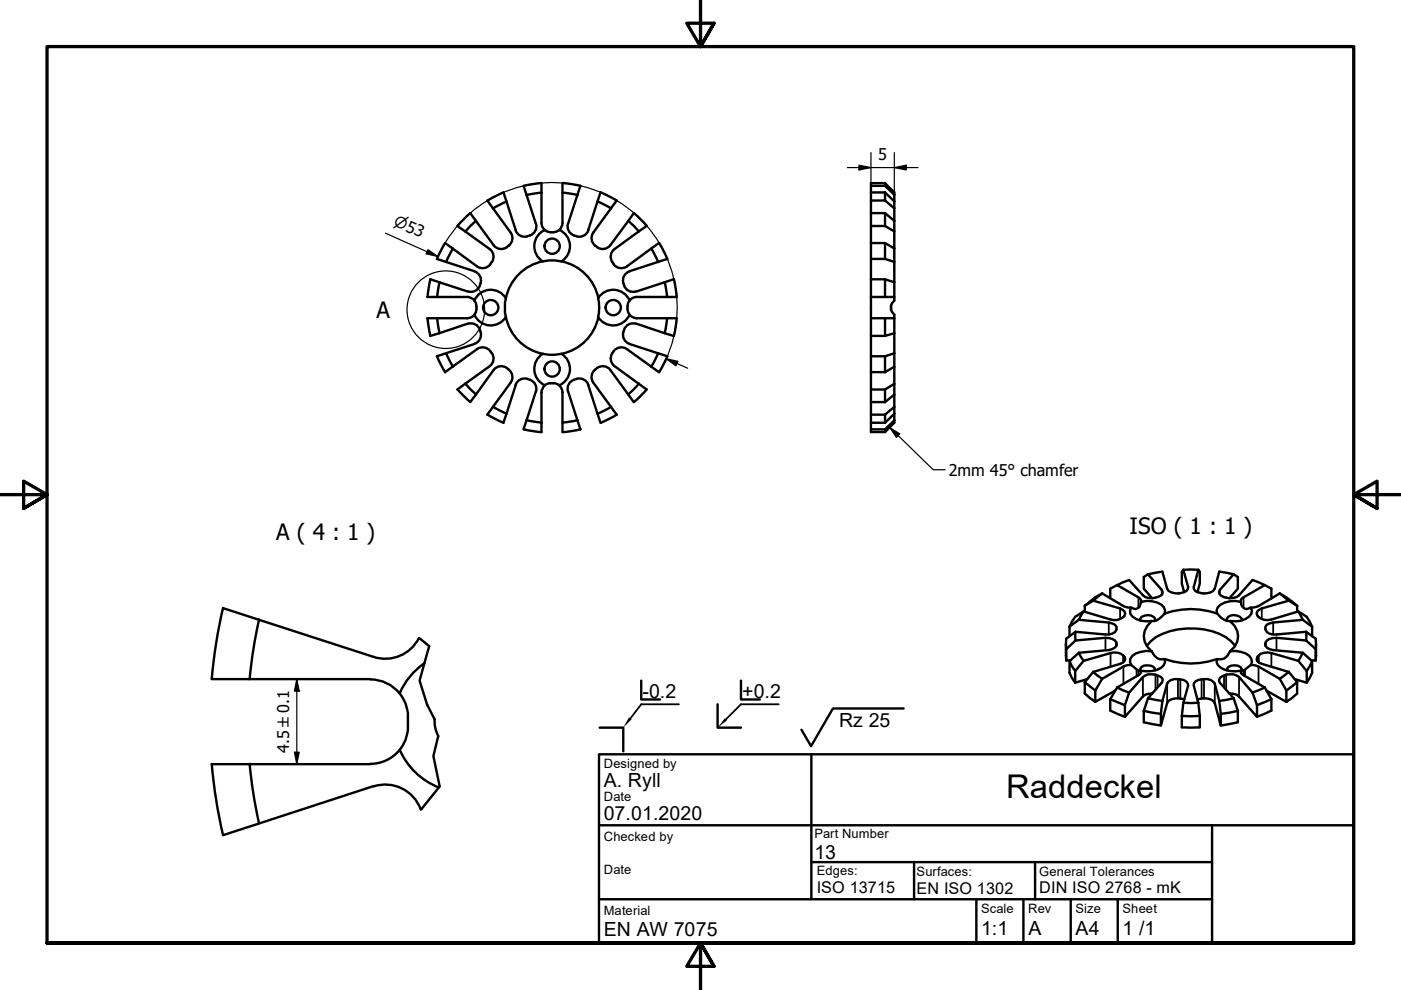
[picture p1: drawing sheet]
<svg xmlns="http://www.w3.org/2000/svg" width="297mm" height="210mm" viewBox="0 0 297 210" stroke-linecap="round" stroke-linejoin="round" font-family="sans-serif">
<!-- layer: Sichtbar (ISO) -->
<g fill="none" stroke="#000" stroke-width=".51">
<path d="M111 39.4l2.6 8M114.8 38.8v8.4l.1 .8 .7 .8M114.8 38.8l-3.8 .6M119.3 38.8v8.4l-.3 1.1-.5 .5M119.3 38.8l3.8 .6-2.6 8M187.6 39.4h-2.9v1.4M187.6 38.8l2 2v14.7M187.6 38.8h-2.9v.6M187.6 39.4l2 1.9M187.6 38.8v.6M91.2 59.2l-.6 3.8h8.5M91.2 59.2l8 2.6"/>
<path d="M93.2 59.8l-.5 3.2M94.6 55.5l-2-.6 1.8-3.4 6.8 5a2.01 2.01 0 0 0 3-.9M94.6 55.5l6 2M96 52.7l-1.4 2.8M97 47.9l1.6 1.2M98.6 49.1l5.2 3.7a2 2 0 0 1 .5 2.8M100.6 57.5a2 2 0 0 1 1.3 2.6M100.9 46.8l-2.2 2.3M103.3 42.5l5 6.8a2.3 2.3 0 0 1-.5 2.8 2.3 2.3 0 0 1-2.8 .3l-5.3-7.2-2.7 2.7M103.4 42.5l3.4-1.7 .6 1.9M107.4 42.7l1.9 6.1M107.4 42.7l-2.8 1.5"/>
<path d="M109.3 48.8a2.08 2.08 0 0 0 3 1.1M113.6 47.4a2 2 0 0 1-1.3 2.5M114.8 40.8l-3.1 .5M115.5 48.8l.6 .3 .7 .1 1.2-.1 .6-.3M115.6 48.7a3.8 3.8 0 0 0-.5 6.7M118.6 48.7a3.8 3.8 0 0 1 .4 6.7M119 55.4a10 10 0 0 0-11.7 7.8 3.8 3.8 0 0 0-6.7 .5M119 55.4a10 10 0 0 1 7.9 7.9M119.3 40.8l3.2 .5M120.4 47.4a2 2 0 0 0 1.3 2.5M126.7 42.7l2.9 1.5M127.3 40.8l-2.6 8a2.08 2.08 0 0 1-3 1.1"/>
<path d="M127.4 40.8l3.3 1.7-4.9 6.8a2.3 2.3 0 0 0 .4 2.8 2.3 2.3 0 0 0 2.8 .3l5.4-7.2M133.2 46.8l2.3 2.3M133.5 57.5a2 2 0 0 0-1.3 2.6M134.4 45.2l2.7 2.7M137.1 47.9l-6.8 4.9a2.32 2.32 0 0 0-.4 2.8 2.32 2.32 0 0 0 2.5 1.1l5.7-4M138.1 52.7l1.5 2.8M139.7 51.5l-1.6 1.2M139.8 51.5l1.7 3.4-8 2.6M140.9 59.8l.5 3.2M142.8 59.2l-7.9 2.6M142.9 59.2l.6 3.8M184.7 59.2v8.3h4.9"/>
<path d="M184.7 40.8v1.7M184.7 45.2v2.7M184.7 51.5v3.4M184.7 59.2h2.9M184.7 51.5h2.9M184.7 45.2h2.9M184.7 40.8h2.9M187.6 54.9h-2.9v4.3M187.6 47.9h-2.9v3.6M187.6 42.5h-2.9v2.7M187.6 59.2l2 .7M187.6 54.9l2 .6"/>
<path d="M187.6 51.5l2 1.2M187.6 47.9l2 1.2M187.6 45.2l2 1.6M187.6 42.5l2 1.7M187.6 40.8l2 1.9M187.6 40.8v1.7M187.6 45.2v2.7M187.6 51.5v3.4M187.6 59.2v3.8M189.6 59.9v3.8a1.92 1.92 0 0 0 0 3v3.9M189.6 55.5v4.4M92.7 67.5l.5 3.1"/>
<path d="M94.6 74.9l1.4 2.8M99 63l1.1 .2 .5 .5M99.1 67.5h-8.5l.6 3.7M99.2 68.6l-8 2.6M99.2 68.6a2 2 0 0 1 2.6 1.3M100.6 66.7a3.8 3.8 0 0 0 6.7 .5M100.6 63.7l.3 .5 .1 .8-.1 1.2-.3 .5M100.6 72.9l-6 2M100.6 66.7l-.9 .6-.7 .2M101.7 69.9l.2 .5M101.8 60.5a2 2 0 0 1-2.6 1.3M101.9 70.4a2 2 0 0 1-1.3 2.5"/>
<path d="M101.9 60l-.2 .5M104.2 74.8a2.05 2.05 0 0 0-3-.8l-6.8 4.9-1.8-3.4 2-.6M104.3 74.8a2 2 0 0 1-.5 2.8l-5.2 3.8M107.3 63.3l-.2 .9v2.1l.2 .9M107.3 67.2a10 10 0 0 0 7.8 7.8 3.8 3.8 0 0 0 .5 6.7l-.7 .8-.1 .8M115.1 75l1.4 .2 2.5-.2M126.8 63.2a3.8 3.8 0 0 1 6.7 .5M126.8 63.3l.3 1.9-.3 2a3.8 3.8 0 0 0 6.7-.5M126.9 67.2a10 10 0 0 1-7.9 7.8 3.8 3.8 0 0 1-.4 6.7M132.1 60l.2 .5M132.2 70.4a2 2 0 0 0 1.3 2.5M132.3 60.5a2 2 0 0 0 2.5 1.3"/>
<path d="M132.3 69.9l-.2 .5M133.5 66.7l.5 .5 1 .3M133.5 63.7l-.3 .5-.2 .8 .2 1.2 .3 .5M133.5 72.9l8 2.6-1.7 3.4M134.8 68.6a2 2 0 0 0-2.5 1.3M134.9 68.6l7.9 2.6M135 67.5h8.4M135 63h8.4M135 63l-.7 .1-.8 .6M139.5 74.9l-1.4 2.8M139.7 78.9l-6.8-4.9a2.24 2.24 0 0 0-2.9 .6 2.24 2.24 0 0 0 .3 3l6.8 5M141.4 67.5l-.5 3.1"/>
<path d="M143.5 67.5l-.6 3.7M184.7 78.9v3.7h2.9M184.7 71.2v4.3h2.9M184.7 63h4.9M184.7 67.5v3.7M184.7 75.5v3.4M184.7 78.9h2.9M184.7 71.2h2.9M187.6 67.5v3.7M187.6 75.5v3.4M188.9 64.7v1M189.6 70.6v4.3"/>
<path d="M189.6 74.9v14.7l-2 2M189.6 77.8l-2 1.1M189.6 74.9l-2 .6M189.6 70.6l-2 .6M97 82.6l2.7 2.7M98.6 81.4l-1.6 1.2M98.7 81.4l2.2 2.2M100.9 83.7l3.7-5.2a2.26 2.26 0 0 1 3.1-.3 2.26 2.26 0 0 1 .6 2.9l-5 6.8M100.9 83.7l-1.2 1.6M104.5 86.3l2.9 1.4M107.4 87.7l-.6 1.9-3.4-1.7M109.3 81.6l-1.9 6.1"/>
<path d="M111 91l3.8 .6M111.7 89.1l3.1 .5M112.3 80.5a2.1 2.1 0 0 0-3 1.1M112.3 80.5a2 2 0 0 1 1.3 2.5M113.6 83l-2.6 8M114.8 83.2v8.4M115.5 81.6a3.2 3.2 0 0 1 3.1 0M118.5 81.7l.6 .8 .2 .8M119.3 83.2v8.4M120.5 83l1.9 6.1M121.7 80.5a2 2 0 0 0-1.3 2.5M121.7 80.5a2.1 2.1 0 0 1 3 1.1l2.6 8"/>
<path d="M122.4 89.1l.7 1.9M122.5 89.1l-3.2 .5M123.1 91l-3.8 .6M129.6 86.3l-2.9 1.4M133.2 83.7l-3.8-5.2a2.26 2.26 0 0 0-3-.3 2.26 2.26 0 0 0-.6 2.9l4.9 6.8-3.3 1.7M133.2 83.7l1.2 1.6M135.5 81.4l-2.3 2.2M137.1 82.6l-2.7 2.7M184.7 89.6v1.4h2.9M184.7 85.3v2.6h2.9M184.7 82.6v2.7M184.7 87.9v1.7"/>
<path d="M184.7 91v.6h2.9M184.7 89.6h2.9M184.7 85.3h2.9M187.6 82.6v2.7M187.6 87.9v1.7M187.6 91v.6M189.6 89.1l-2 1.9M189.6 87.7l-2 1.9M189.6 86.3l-2 1.6M189.6 83.7l-2 1.6M189.6 81.4l-2 1.2M47.3 128.9l-1.5 7.5-.9 7.6"/>
<path d="M47.3 128.9l31.9 10.4a8 8 0 0 0 9.6-4M54.9 131.4l-1.3 6.8-.7 5.8M226 136.6l.1 3.5M226.1 137.6v2.5l.9-.1M226.8 132.9v2M228 135.8l6.4-.6a2.45 2.45 0 0 1 2.3 1v.7l-.9 .7-.7 .2-6.4 .6M228 134v1.8M228 134l-1.9 1.4v2.2M228 135.8l-1.9 1.8M228.7 131.4l6.4 .6 1.2 .4a1.08 1.08 0 0 1 .1 1.6l-1.3 .5h-.7l-6.4-.5M228.7 138.4l1 1.7M228.7 138.4l-1.9 1.8"/>
<path d="M228.7 131.4l-1.9 1.5M229.7 129.6l-1 1.8M229.7 129.6l-1.7 1.2-1.2 2.1M230 128.4v1.4M231.8 127.4l5.7 1.6 .9 .7a1.11 1.11 0 0 1-.8 1.5l-.6 .2h-1.5l-5.8-1.8M231.8 127.4l-1.8 1M233.7 125.8l4.5 2.7 1 .3h.6M233.7 125.8l-1.9 1.6M233.7 125.8l-1.5 .9-2.2 1.7M236.9 124.1l4.5 2.6 .5 .5v.4M236.9 124.1l-1.5 .7v2M239.8 128.8a1.29 1.29 0 0 0 1.5 .1 1.29 1.29 0 0 0 .6-1.3 5 5 0 0 1 4.9 1.1l.2 .7v.7l-1.2 1.1a1.96 1.96 0 0 1-1.6 .5 4.5 4.5 0 0 1-4.6-1.6v-.7z"/>
<path d="M240.1 139a5.6 5.6 0 0 1 4.1-.9 2.28 2.28 0 0 0 2.8 1.6 1.94 1.94 0 0 1-1.7 2.3 6.9 6.9 0 0 1-4.3 0l-.3-.3a1.6 1.6 0 0 1-.6-2.7zM241.7 131.5v-.3a1.98 1.98 0 0 1 3.2 0l-.1 .5M243.1 136.9a8.1 8.1 0 0 1 4.9-3.1 16 16 0 0 1 11.9 1.3l1.1 .9 .9 .9M243.4 121.8l2.9 3.3 .2 .4a1.45 1.45 0 0 1-1.5 1.2 2.8 2.8 0 0 1-2.7-.5l-2.9-3.2-2.5 1.1M243.4 121.8l-.9 .5v2.5l1.8 2M244.2 131.7a3.9 3.9 0 0 0 0 6.4M247 139.7a16.7 16.7 0 0 0 11.1 0M247 130.1a16.7 16.7 0 0 1 11.1 0M250.9 120.8l1 3.6-.1 .5a2.77 2.77 0 0 1-2.8 .9l-1.3-.5-.2-.5-1.1-3.6-3 .6M250.9 120.8l-.3 .5v2.4l.5 1.9M250.9 120.8h3.2M254.1 120.8l-1 4.1a2.82 2.82 0 0 0 2.9 .9l.7-.2 .5-.3 .4-.5 .9-3.6 3.1 .6"/>
<path d="M254.1 120.8l.3 .5v2.4l-.5 1.9M258.1 139.7a2.19 2.19 0 0 0 2.7-1.6 5.6 5.6 0 0 1 4.1 .9 1.39 1.39 0 0 1-.3 2.4l-.6 .6a6.2 6.2 0 0 1-5.2-.4l-.6-.6-.3-.6zM258.2 128.7a4.8 4.8 0 0 1 4.9-1.1 1.3 1.3 0 0 0 .6 1.3 1.3 1.3 0 0 0 1.5-.1 1.64 1.64 0 0 1-1.1 2.4 6.7 6.7 0 0 1-4.5 .2l-.8-.6-.7-.7-.2-.7zM260.8 131.7a3.9 3.9 0 0 1 0 6.4M261.6 121.8l-3 3.3-.2 .4a1.58 1.58 0 0 0 1.6 1.2 2.98 2.98 0 0 0 2.7-.5l2.9-3.2 2.6 1.1M261.6 121.8l.8 .5v2.5l-1.7 2M263.3 131.5v-.3a1.98 1.98 0 0 0-3.2 0l.1 .5M268.2 124.1l-4.9 2.8-.2 .7M268.2 124.1l1.4 .7v2M271.3 125.8l-4.5 2.7-1.1 .3h-.5M271.3 125.8l1.9 1.6M271.3 125.8l1.4 .9 2.3 1.7"/>
<path d="M273.2 127.4l-5.7 1.6-1 .7a1.47 1.47 0 0 0 1.5 1.7h1.6l5.7-1.8M273.2 127.4l1.8 1M275 128.4v1.4M275.3 129.6l.9 1.8M275.3 129.6l1.8 1.2 1.1 2.1M276.2 131.4l-6.3 .6-1.3 .4a1.15 1.15 0 0 0 .5 1.9l1.5 .2 6.3-.5M276.2 138.4l-.9 1.7M276.2 131.4l2 1.5M276.2 138.4l2 1.8M276.9 135.8l-6.3-.6a2.02 2.02 0 0 0-2.3 1.3 1.43 1.43 0 0 0 1.6 1.3l6.3 .6M276.9 134v1.8M276.9 134l2.1 1.4v2.2"/>
<path d="M276.9 135.8l2.1 1.8M278.2 132.9v2M279 137.6v2.5l-1-.1M279 136.6v3.5M44.9 144h33.6M78.5 144.1a8 8 0 0 1 8 7.9 9.5 9.5 0 0 1-1.7 7M84.7 159a8 8 0 0 1-6.2 3M84.8 159a15 15 0 0 0 8.2 8M90 140.6a15 15 0 0 0-5.2 6.4M92.2 152.4l.1 1.9 .6 1.8M226.8 140.2l1.2 2.1M226.8 140.2v2.5l1.2 2.1"/>
<path d="M228 142.3v2.5l2.5-.8M229.7 140.1l5.8-1.6a2.35 2.35 0 0 1 3.1 1.2l-.2 .4-.9 .7-5.7 1.7M229.7 140.1l-1.7 2.2M230 144.6l2.2 1.8M230 144.6v2.4l2.2 1.8M231.8 142.5l1.9 1.4M231.8 142.5l-1.8 2.1M232.2 146.4v2.4l4.3-2.4M233.7 143.9l-1.5 2.5M235.4 148.2l3.1 1.3M235.4 148.2v2.5l3.1 1.3M236.9 145.8l2.5 1"/>
<path d="M236.9 145.8l-1.5 2.4M239.4 146.8l2.9-3.3a3.3 3.3 0 0 1 4.1 .4l.1 .4-.2 .5-2.9 3.3M239.4 146.8l-.9 2.7M239.8 141h-.6l-1 .3-4.5 2.6M241.9 142.2v.4l-.5 .6-4.5 2.6M242.5 150.7l3.6 .7M242.5 150.7v2.4l3.6 .7M243.4 148.1l3 .5M243.4 148.1l-.9 2.6M244.3 147l-1.5 .3-.5 .4-3.8 4.3v-2.5M244.9 142.1v-.3a2.02 2.02 0 0 0-3.2 0l.1 .5M246.4 148.6l1.1-3.7a2.93 2.93 0 0 1 3.5-.7l.5 .3 .3 .4 .1 .5-1 3.6"/>
<path d="M246.4 148.6l-.3 2.8M250.6 151.8h3.8M250.6 151.8v2.4l1.9 .1 1.9-.1v-2.4M250.9 149h3.2M250.9 149l-.3 2.8M251.1 148.3l-.4-.1a3.8 3.8 0 0 0-3 .4l-.2 .5-1.4 4.7v-2.4M253.9 148.3l.4-.1a2.99 2.99 0 0 1 3.3 .9l1.2 4.7v-2.4M254.1 149l.3 2.8M258.5 148.6l-.9-3.7a2.33 2.33 0 0 0-2.8-.8 1.35 1.35 0 0 0-1.7 1.3l1 3.6M258.5 148.6l.3 2.8M260.2 142.1v-.3a2.02 2.02 0 0 1 3.1 0l-.1 .5M260.7 147l1.5 .3 .5 .4 3.8 4.3v-2.5"/>
<path d="M261.6 148.1l-3.1 .5M261.6 148.1l.8 2.6M262.4 150.7l-3.6 .7M262.4 150.7v2.4l-3.6 .7M263.1 142.2l.2 .7 4.9 2.9M265.2 141h.5l1.1 .3 4.5 2.6M265.6 146.8l-2.9-3.3a3.3 3.3 0 0 0-4.1 .4l-.2 .4 .2 .5 3 3.3M265.6 146.8l.9 2.7M268.2 145.8l-2.6 1M268.2 145.8l1.4 2.4M268.5 146.4l4.2 2.4M269.6 148.2l-3.1 1.3"/>
<path d="M269.6 148.2v2.5l-3.1 1.3M271.3 143.9l1.4 2.5M272.7 146.4v2.4M273.2 142.5l-1.9 1.4M273.2 142.5l1.8 2.1M275 144.6l-2.3 1.8M275 144.6v2.4l-2.3 1.8M275.3 140.1l-5.7-1.6a2.27 2.27 0 0 0-3.2 1.2l.1 .4 .4 .4 6.3 2M275.3 140.1l1.8 2.2M277.1 142.3v2.5l-2.6-.8M278.2 140.2l-1.1 2.1M278.2 140.2v2.5l-1.1 2.1"/>
<path d="M44.9 162h33.6M44.9 162l.9 7.5 1.5 7.5M52.9 162l.9 6.9 1.1 5.7M79.2 166.7a8 8 0 0 1 10 4.9M79.2 166.7l-31.9 10.4"/>
<circle cx="117.1" cy="52.2" r="1.62"/>
<circle cx="104" cy="65.2" r="1.62"/>
<circle cx="117.1" cy="78.2" r="1.62"/>
<circle cx="130" cy="65.2" r="1.62"/>
</g>
<!-- layer: Sichtbar schmal (ISO) -->
<g fill="none" stroke="#000" stroke-width=".38">
<path d="M234.4 135.2v2.7M235.1 132v2.5M235.5 138.5v2.9M236.7 136.2v.8M236.7 136.5v.4M237.5 129v2.3M238.1 139v1.5M238.4 139.2v1M241.4 126.7v2.2M246.3 125.1v1M251.9 124.4v.4M253.1 124.4v.4"/>
<path d="M258.6 125.1v1M263.7 126.7v2.2M266.6 139.2v1M266.9 139v1.5M267.5 129v2.3M268.3 136.5v.4M268.4 136.2v.8M269.6 138.5v2.9M269.9 132v2.5M270.6 135.2v2.7M238.2 141.3v3.7M241 142v1.4"/>
<path d="M241.4 142.1v1.1M242.3 143.5v4.2M245 143v3.3M245.4 143.2v2.6M247.5 144.9v4.2M249.7 144v4.1M250.3 144.1v4M254.8 144.1v4M255.3 144v4.1M257.6 144.9v4.2M259.5 143.2v2.6M260 143v3.3"/>
<path d="M262.7 143.5v4.2M263.7 142.1v1.1M264 142v1.4M266.8 141.3v3.7"/>
</g>
<!-- layer: Bruchlinie (ISO) -->
<path d="M88.9 135.3l2.1 1.7-2 7.3 1.6 5.1 1.5 3.1M92.9 156.1l-1 4.2 1.3 6.4-3.9 4.9" fill="none" stroke="#000" stroke-width=".51"/>
<!-- layer: Schraffur (ISO) -->
<path d="M133.3 152.1l.6 .4-1.8 1.8zM153.7 152.3l.4 .5-2 1.5z" fill="#000"/>
<!-- layer: Detailumgrenzung (ISO) -->
<circle cx="94.5" cy="65.7" r="8.2" fill="none" stroke="#000" stroke-width=".25"/>
<!-- layer: Rahmen (ISO) -->
<path d="M148.5 -.1v10l-2.9-5h5.8l-2.9 5 2.9-5M0 104.9h10l-5-2.9v5.8l5-2.9-5 2.9M297 104.9h-10l5-2.9v5.8l-5-2.9 5 2.9M10 199.9v-190h277v190h-277h277M151.4 204.9l-2.9-5 2.9 5h-5.8l2.9-5v10" fill="none" stroke="#000" stroke-width=".7"/>
<!-- layer: Titel (ISO) -->
<g fill="none" stroke="#000" stroke-width=".51">
<path d="M127 159.9h160v40h-160zM127.1 154.3h5v5M136 144.3v4h4M152.1 149.3v5h5M157.1 144.3v4h4M172 159.9v30.8h85v-15.7M191.6 150.2h-15l-4.6 8-2.1-3.5M127 175h160M127 190.7h45M172 182.8h85M193.8 182.8v7.9M207 190.7v9.2"/>
<path d="M217 190.7v9.2M219.5 182.8v7.9M227 190.7v9.2M237 190.7v9.2M257 190.7v9.2"/>
</g>
<path d="M144 149.3h-8l-2.3 3M165.1 149.3h-8l-3.2 3.3" fill="none" stroke="#000" stroke-width=".38"/>
<g fill="none" stroke="#000" stroke-width=".25">
<path d="M179.6 35.5h15M182.1 35l2.6 .5-2.6 .5zM184.7 32.4v25.1M189.6 35.5l2.6-.5v1zM189.6 32.4v25.1M81.7 49.4l11.1 5M90.7 52.9l2.1 1.5-2.4-.6zM94.4 51.5a26.5 26.5 0 0 1 36.3-9 26.5 26.5 0 0 1 9.1 36.4M141.2 76l2.5 .6-.4 1zM141.2 76l4.6 2.1M62.4 159.5h1l-.5 2.5zM62.9 144l.5 2.5h-1z"/>
<path d="M62.9 144v18"/>
</g>
<g fill="#000">
<path d="M182.1 35l2.6 .5-2.6 .5z" fill-rule="evenodd"/>
<path d="M189.6 35.5l2.6-.5v1z" fill-rule="evenodd"/>
<path d="M90.7 52.9l2.1 1.5-2.4-.6z" fill-rule="evenodd"/>
<path d="M141.2 76l2.5 .6-.4 1z" fill-rule="evenodd"/>
<path d="M62.4 159.5h1l-.5 2.5z" fill-rule="evenodd"/>
<path d="M62.9 144l.5 2.5h-1z" fill-rule="evenodd"/>
</g>
<!-- layer: Symbol (ISO) -->
<path d="M188.7 90.6l2.1 1.4-.7 .7zM188.7 90.6l9.2 9h2.5" fill="none" stroke="#000" stroke-width=".25"/>
<path d="M188.7 90.6l2.1 1.4-.7 .7z" fill-rule="evenodd" fill="#000"/>
<text font-size="6.9" x="213.3" y="169.2">Raddeckel</text>
<g font-size="4.8">
<text x="79.8" y="67.4">A</text>
<text x="239.5" y="113.3">ISO ( 1 : 1 )</text>
<text x="58.5" y="114.6">A ( 4 : 1 )</text>
</g>
<g font-size="4.1">
<text x="136.2" y="148">-0.2</text>
<text x="157.4" y="148">+0.2</text>
<text x="177.9" y="154.1">Rz 25</text>
<text x="128" y="166.9">A. Ryll</text>
<text x="128" y="173.9">07.01.2020</text>
<text x="172.7" y="182">13</text>
<text x="128" y="198.4">EN AW 7075</text>
<text x="208" y="198.3">1:1</text>
<text x="218.1" y="198.2">A</text>
<text x="228" y="198.2">A4</text>
<text x="238" y="198.3">1 /1</text>
</g>
<g font-size="3.4">
<text x="186.2" y="33.9">5</text>
<text x="201.2" y="100.9">2mm 45° chamfer</text>
<text x="61.3" y="159.6" transform="rotate(-90 61.3 159.6)">4.5 ±0.1</text>
<text x="173.2" y="189.3">ISO 13715</text>
<text x="194.3" y="189.5">EN ISO 1302</text>
<text x="220.3" y="189.4">DIN ISO 2768 - mK</text>
</g>
<text font-size="3.2" x="83.3" y="47.8" transform="rotate(24 83.3 47.8)">⌀53</text>
<g font-size="2.7">
<text x="128" y="162.9">Designed by</text>
<text x="128" y="169.9">Date</text>
<text x="128" y="178.4">Checked by</text>
<text x="172.7" y="177.7">Part Number</text>
<text x="128" y="185.4">Date</text>
<text x="173.2" y="185.6">Edges:</text>
<text x="194.3" y="185.7">Surfaces:</text>
<text x="220.3" y="185.6">General Tolerances</text>
<text x="128" y="193.9">Material</text>
<text x="208" y="193.6">Scale</text>
<text x="218" y="193.6">Rev</text>
<text x="228" y="193.6">Size</text>
<text x="238" y="193.6">Sheet</text>
</g>
</svg>
